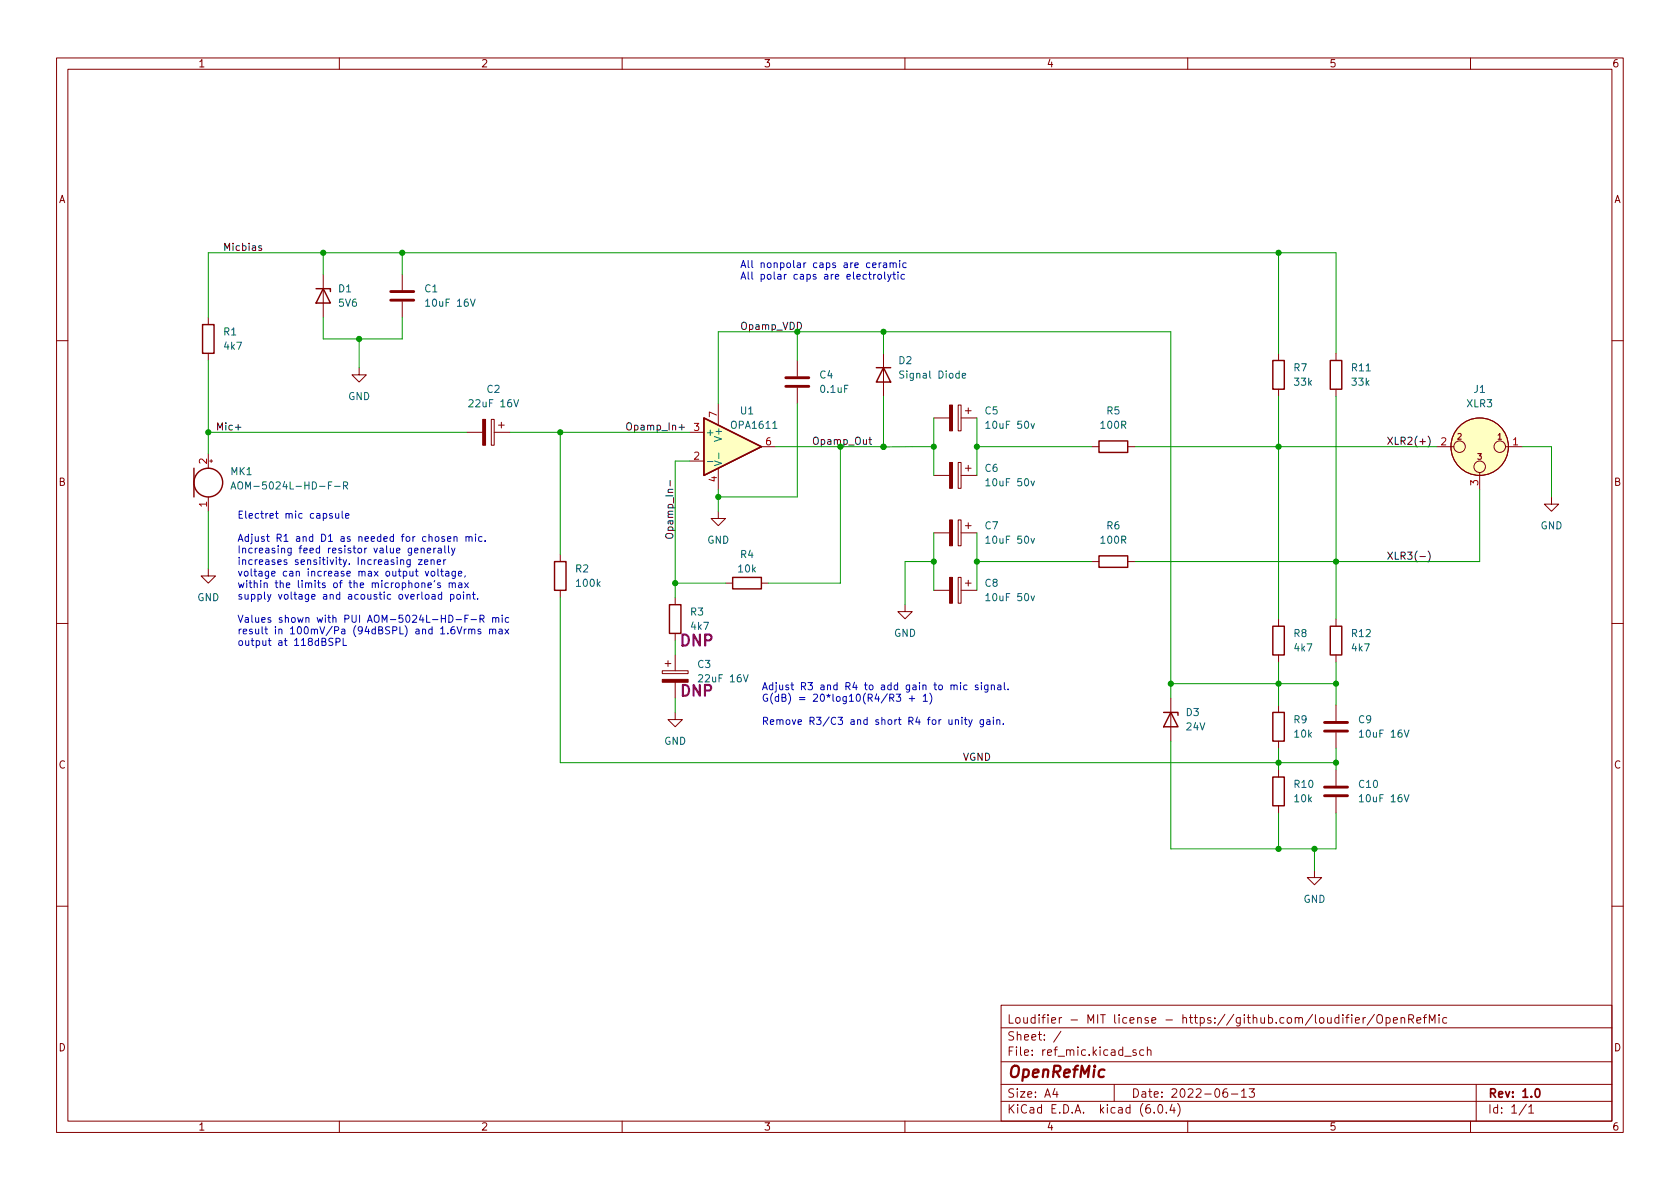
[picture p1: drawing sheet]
<svg xmlns="http://www.w3.org/2000/svg" width="297mm" height="210mm" viewBox="0 0 297 210" stroke-linecap="round" stroke-linejoin="round" font-family="sans-serif">
<g fill="none" stroke="#840000" stroke-width=".18">
<path d="M10 10.2h277v190.1h-277zM12 12.2h273v186.1h-273zM60 10.2v2M110 10.2v2M160 10.2v2M210 10.2v2M260 10.2v2M36.8 56.1v1.3M57.1 48.5v7.6M71.1 48.5v2.8M71.1 53.3v2.8M10 60.2h2"/>
<path d="M36.8 62.5v1.2M63.5 65v1.3h1.3l-1.3 1.3-1.3-1.3h1.3M82.5 76.4h2.8M86.9 74.2h.5v4.5h-.5zM87.4 76.4h2.8M88.1 75.2h1.1M88.6 74.7v1M121.9 76.4h2.6M127 71.4v3.8M134.6 79h2.6M141 63.7v2.8M141 68.6v2.8"/>
<path d="M156.2 62.5v7.6M165.1 73.9h2.8M169.4 71.6h.5v4.6h-.5zM169.9 73.9h2.8M170.7 72.6h1M171.2 72.1v1M193 79h1.3M199.4 79h1.3M226.1 62.5v1.2M226.1 68.8v1.3M236.2 62.5v1.2M236.2 68.8v1.3"/>
<path d="M254 79h3M266.2 79h3M285 60.2h2M36.8 80.3v2.5M36.8 87.9v2.5M37.1 81.5h.5M37.3 81.3v.5M99.1 98v1.3M121.9 81.5h2.6M127 90.4v1.3h1.3l-1.3 1.3-1.3-1.3h1.3M127 82.8v3.8M165.1 84.1h2.8"/>
<path d="M165.1 94.2h2.8M169.4 81.8h.5v4.6h-.5zM169.4 91.9h.5v4.6h-.5zM169.9 84.1h2.8M169.9 94.2h2.8M170.7 82.8h1M170.7 93h1M171.2 82.3v1M171.2 92.5v1M193 99.3h1.3M199.4 99.3h1.3M261.6 83.6v3"/>
<path d="M274.3 87.9v1.2h1.3l-1.3 1.3-1.3-1.3h1.3M10 110.2h2M36.8 100.6v1.2h1.3l-1.3 1.3-1.2-1.3h1.2M99.1 104.4v1.3M117.1 118.6h4.6v.5h-4.6zM117.6 117.3h1M118.1 116.8v1.1M119.4 105.7v1.2M119.4 112v1.3M119.4 115.8v2.8M128.3 103.1h1.2M134.6 103.1h1.3"/>
<path d="M160 106.9v1.3h1.3l-1.3 1.2-1.3-1.2h1.3M165.1 104.4h2.8M169.4 102.1h.5v4.6h-.5zM169.9 104.4h2.8M170.7 103.1h1M171.2 102.6v1M226.1 109.5v1.2M226.1 115.8v1.3M236.2 109.5v1.2M236.2 115.8v1.3M285 110.2h2M119.4 126v1.2h1.2l-1.2 1.3-1.3-1.3h1.3"/>
<path d="M119.4 120.6v2.8M207 123.4v7.7M226.1 124.7v1.3M226.1 131.1v1.2M226.1 136.1v1.3M236.2 124.7v2.8M236.2 129.5v2.8M236.2 136.1v2.8M226.1 142.5v1.3M232.4 153.9v1.3h1.3l-1.3 1.3-1.3-1.3h1.3M236.2 141v2.8M10 160.2h2"/>
<path d="M177 177.8h108v20.5h-108zM237.9 179.9h.6M238.5 179.4l-.4 .2v1.3M239 179.4v.2M239 179.9v1M241 179.9v1M241.4 179.9l-.3 .1-.1 .2M243 179.4l-1.3 1.9M243.5 179.6a.5 .5 0 0 1 .6-.2 .5 .5 0 0 1 .3 .5v.5a.5 .5 0 0 1-.5 .6 .5 .5 0 0 1-.5-.6zM245.1 179.9v1.5M247.7 179.9v1M251.6 179.9h.6"/>
<path d="M252.2 179.4l-.3 .2v1.3M254.4 179.4v.2M254.4 179.9v1M285 160.2h2M60 198.3v2M110 198.3v2M160 198.3v2M177 194.8h108M177 191.8h108M177 187.8h108M177 181.8h108M186.5 192.5l-.4 1h1"/>
<path d="M186.9 193v1M187.6 182.4l-1.3 1.9M197 191.8v3M198.9 186.8h1.1M200.9 185.7l-.4-.1-.2 .2 .1 .3 .5 .1v.4h-.6M202.2 185.7l-.4-.1-.3 .3v.4l.1 .3h.6M202.9 185.8l.2-.2 .3 .1 .1 .9M202.9 185.1v1.5M204.1 196.7v.1M204.9 195.4l.2-.1a.81 .81 0 0 1 .6 .7 .81 .81 0 0 1-.3 .8h-.2a.81 .81 0 0 1-.6-.6 .81 .81 0 0 1 .3-.8zM206.2 196.7v.1M207.2 195.3l-.3 1h.9"/>
<path d="M207.6 195.8v1M208.2 195.1a1.72 1.72 0 0 1 0 2.3M210 198.3v2M216.9 192.5a.59 .59 0 0 0-.7 .7v.5l.2 .3h.4l.2-.1 .1-.5-.2-.2-.4-.1-.3 .3M217.7 193.5h1.2M219.5 193l.4-.5v1.5M219.5 194h.9M220.9 192.5h.9l-.5 .6 .4 .1v.7l-.2 .1h-.4l-.2-.1M239.6 180.4l.8-.1-.1-.3-.4-.1-.3 .2 .1 .8h.6M245.1 180l.4-.1 .3 .3v.4l-.2 .3h-.5M246.4 180.4l.7-.1-.1-.3-.4-.1-.2 .2v.8h.6M247.7 180.1l.2-.2 .4 .1 .1 .9"/>
<path d="M249.1 180.2l.7-.1 .1-.2v-.3l-.3-.2h-.5v1.5M249.4 180.2l.5 .7M250.5 180.4l.7-.1-.1-.3-.4-.1-.2 .2 .1 .8h.5M252.7 180.9v-1.5l.5 1.1 .5-1.1v1.5M255.8 180l-.4-.1-.3 .3v.4l.1 .3h.6M260 198.3v2M261 191.8v6.5M269.9 195.3l-1.3 1.9M270.3 195.8l.4-.5v1.5M270.3 196.8h.9"/>
<circle cx="258.1" cy="79" r="1.02"/>
<circle cx="261.6" cy="79" r="5.1"/>
<circle cx="265.2" cy="79" r="1.02"/>
<circle cx="261.6" cy="82.5" r="1.02"/>
</g>
<path d="M271.6 192.6l.2-.1a.82 .82 0 0 1 .6 .7 .82 .82 0 0 1-.3 .8h-.2a.81 .81 0 0 1-.6-.6 .81 .81 0 0 1 .3-.8z" fill="none" stroke="#840000" stroke-width=".3"/>
<g fill="none" stroke="#840000" stroke-width=".25">
<path d="M35.8 57.4h2v5.1h-2zM55.9 51h2.5v.6M57.1 51l1.3 2.6h-2.5zM124.5 73.9l10.1 5.1-10.1 5.1zM154.9 65h2.6M156.2 65l1.3 2.6h-2.6zM194.3 78h5.1v2h-5.1zM225 63.7h2.1v5.1h-2.1zM235.2 63.7h2v5.1h-2zM34.3 82.8v5.1M98 99.3h2.1v5.1h-2.1zM194.3 98.3h5.1v2h-5.1z"/>
<path d="M118.4 106.9h2v5.1h-2zM129.5 102.1h5.1v2h-5.1zM225 110.7h2.1v5.1h-2.1zM235.2 110.7h2v5.1h-2zM205.7 126h2.6v.5M207 126l1.3 2.5h-2.6zM225 137.4h2.1v5.1h-2.1zM225 126h2.1v5.1h-2.1z"/>
<circle cx="36.8" cy="85.3" r="2.54"/>
</g>
<g fill="#840000" stroke="#840000" stroke-width=".18">
<path d="M167.9 102.1h.5v4.6h-.5z"/>
<path d="M167.9 81.8h.5v4.6h-.5z"/>
<path d="M117.1 120.1h4.6v.5h-4.6z"/>
<path d="M167.9 71.6h.5v4.6h-.5z"/>
<path d="M167.9 91.9h.5v4.6h-.5z"/>
<path d="M85.3 74.2h.6v4.5h-.6z"/>
</g>
<g fill="none" stroke="#006464" stroke-width=".18">
<path d="M75.3 53.3l.3-.4v1.3M75.3 54.2h.7M83.2 52.9l.4 1.3 .4-1.3M90.8 70.7l.5 1.2 .4-1.2M170.1 66.4l.6-.1v-.2l-.4-.1-.2 .2 .1 .6h.5M174.3 74.8l.4-.3v1.3M174.3 75.8h.7M182.3 74.9l.3 .9 .3-.9M40.8 86.5l.5-1.3 .4 1.3M41 86.1h.6M42.2 85.3l.2-.1a.43 .43 0 0 1 .5 .4v.5a.42 .42 0 0 1-.4 .4 .42 .42 0 0 1-.5-.4v-.5zM59.2 86h.9"/>
<path d="M60.7 85.9l.6-.1 .2-.2-.1-.3-.7-.1v1.3M61 85.9l.5 .6M125.1 81.6h1M126.3 81.5l1.3 .4-1.3 .4M127.1 80.1v1M174.3 85l.4-.4v1.3M174.3 95.2l.4-.4v1.3M174.3 85.9h.7M174.3 96.1h.7M182.3 85.1l.3 .8 .3-.8M182.3 95.2l.3 .9 .3-.9M131.4 119.3l.5 1.3 .4-1.3"/>
<path d="M174.3 105.3l.4-.3v1.2M174.3 106.2h.7M182.3 105.4l.3 .8 .3-.8M240.4 129.5l.3-.4v1.3M240.4 130.4h.7M248.3 129.1l.4 1.3 .4-1.3M240.4 140.9l.3-.4v1.3M240.4 141.8h.7M248.3 140.5l.4 1.3 .4-1.3"/>
</g>
<path d="M69.1 53.1h4.1M69.1 51.6h4.1M138.9 68.3h4.1M138.9 66.8h4.1M234.2 129.3h4.1M234.2 127.8h4.1M234.2 139.2h4.1M234.2 140.7h4.1" fill="none" stroke="#840000" stroke-width=".51"/>
<g fill="#ffffc2" stroke="#ffffc2" stroke-width=".18">
<path d="M124.5 73.9l10.1 5.1-10.1 5.1z"/>
<circle cx="261.6" cy="79" r="5.1"/>
</g>
<path d="M46.2 43.5l-.3-.1-.2 .2 .1 .2 .4 .1v.3h-.5M41.6 75.6h1M120.1 75.6h.9M120.5 75.1v.9M153.6 77.7h.5M153.8 77.3v1.1l.3 .2M252.5 77.1a1.46 1.46 0 0 1 0 2M118.5 85v.9M251.1 98.4h.9M252.5 97.4a1.46 1.46 0 0 1 0 2" fill="none" stroke="#0f0f0f" stroke-width=".18"/>
<g fill="none" stroke="#0000c2" stroke-width=".18">
<path d="M153.6 48.5h.4M153.7 48.1v1.1l.3 .2M154.3 46.9l.6-.1-.1-.3h-.3l-.2 .2 .1 .6h.4M154.5 48.5v.9M154.8 48.5l-.3 .3M155.3 48.6l.3-.1 .3 .3v.3l-.3 .3-.3-.1-.1-.2zM155.4 46.5v.8M155.8 46.5l-.4 .2M156.2 46.5h.5l.1 .8M156.4 48.1v1.1l.2 .2M156.8 46.8h-.5l-.1 .2 .1 .3h.5M157 48.5l.3 .9"/>
<path d="M157.4 46.6l.2-.1h.3v.8M157.4 46.5v.8M157.6 48.5l-.5 1.2-.1 .1M157.9 48.5h.4M157.9 46.7l.2-.2h.3l.1 .8M158 48.1v1.1l.3 .2M158.8 48.1v.1M158.8 48.5v.9M159.1 46.1v.1M159.1 46.5v.8M159.9 48.6l-.3-.1-.3 .3 .1 .5h.5M160.2 46.5h-.3l-.3 .2 .1 .6h.5"/>
<path d="M58.7 90.9l-.3-.1-.1 .2v.2l.4 .1v.3h-.4M59.3 90.8l.1 .8h.3l.2-.1M59.9 90.8v.8M60.5 90.4v1.1l.2 .1M61.1 91.2l.6-.1-.1-.2-.3-.1-.2 .2 .1 .6h.4M72.5 99v1l-.2 .2h-.3M72.5 99h-.3l-.3 .2 .1 .6h.5M73.3 97.4l.6-.2v-.2l-.4-.1-.2 .2 .1 .6h.5M74 99h.6l-.6 .8h.6M74.5 97.1l.1-.2 .3 .1 .1 .8M74.5 96.9v.9M75.1 99.4l.6-.1-.1-.3h-.4l-.1 .2v.6h.5"/>
<path d="M75.6 97.4l.6-.2-.1-.2-.4-.1-.1 .2v.6h.5M76.2 99.1l.2-.1h.3l.1 .8M76.2 99v.8M76.7 96.9v.9M77.1 94.9h.3l.2 .2v.4l-.2 .2h-.3l-.2-.2zM77.1 96.9l-.4 .3M77.3 99.4l.6-.1-.1-.3h-.3l-.2 .2 .1 .6h.4M77.5 97h.5v.8M78 97.2l-.4 .1-.2 .2 .2 .3 .4-.1M78.5 99v.8M78.6 94.9h-.3l-.2 .2 .1 .2 .4 .1v.3h-.5M78.6 96.5v1.1l.2 .2"/>
<path d="M78.8 99l-.3 .2M79.1 95.3l.6-.1v-.3h-.4l-.2 .2 .1 .6h.5M79.3 96.5v1.1l.2 .2M79.8 96.9l.3 .9M80.3 95l.1-.1h.4v.8M80.3 94.9v.8M80.4 96.9l-.4 1.2-.2 .1M82.4 95l.2-.1h.3v.8M82.4 94.9v.8M82.9 95.1l.2-.2h.3l.1 .8M84.1 94.5v.1M84.1 94.9v.8"/>
<path d="M85.2 94.9h-.3l-.3 .2 .1 .6h.5M85.8 95.6v.1M58.9 112.9h-.5l-.2 .1v.4l.5 .2 .2 .3-.3 .2h-.5M59.4 113.5h.6l.1-.2v-.3l-.7-.1v1.2M60.7 112.9v1.2h.6M74.6 103.2l.2-.1h.3v.8M74.6 103.1v.8M75.2 101l.3 .9 .3-.9M75.7 103.5l.6-.1-.1-.3h-.3l-.2 .1v.7h.5M76.3 101.1l.3-.1 .3 .3v.3l-.3 .3-.3-.1-.1-.2zM76.4 105.2h.5v.8M76.9 102.6l-.1 .3"/>
<path d="M76.9 105.4l-.4 .1-.2 .2 .2 .3 .4-.1M77.4 100.6v1.1l.2 .2M77.8 103.1h-.3l-.1 .1v.2l.4 .2v.3h-.4M77.9 101h.5M78.1 100.6v1.1l.3 .2M78.1 105.2l-.4-.1-.2 .3 .1 .5h.5M78.1 104.7v1.3M78.8 101.1h.5l.1 .8M79.4 101.3l-.5 .1-.1 .2 .1 .3 .5-.1M79.4 103.2l.2-.1h.3l.1 .8M79.4 103.1v.8M79.7 105.2l.3-.1 .3 .3-.2 .5h-.4"/>
<path d="M79.7 105.1v1.3M80 103.2l.1-.1h.3l.1 .8M80.5 101v1.1l-.2 .2-.3-.1M80.5 101.1l-.4-.1-.2 .3 .1 .5h.5M80.6 109.6h1M80.8 110.8l.4 1.3 .5-1.3M80.9 105.2l.3-.1 .2 .3v.3l-.2 .3-.3-.1-.1-.2zM81.1 101.4l.6-.1-.1-.2-.4-.1-.1 .2v.6h.5M81.1 103.1h.5l.1 .8M81.7 103.4h-.5l-.1 .2 .1 .3h.5M82 104.7v.1M82 105.1v.9"/>
<path d="M82.1 111.2v.9M82.1 103.1l.7 .8M82.2 109.4h.4M82.3 101.8l-.2 .3M82.4 111.2l-.3 .3M82.6 105.2l.1-.1 .3 .1 .1 .8M82.6 105.1v.9M82.8 108.8h-.6v1.2M82.8 103.1l-.7 .8M82.9 111.4l.1-.2 .4 .1v.8M82.9 111.2v.9M83.3 109.6h1"/>
<path d="M83.4 111.4l.2-.2 .3 .1 .1 .8M83.5 105.1h.5M83.7 104.7v1.1l.3 .2M84.4 105.8v.2M84.9 109.4h.6l.1-.2-.1-.3-.6-.1v1.2M85 111.3l-.3-.1-.2 .2 .1 .2 .4 .1v.3h-.5M85.2 109.4l.4 .6M86.6 111.4l.1-.2 .3 .1 .1 .8M86.6 111.2v.9M87.1 109.3l.2-.1 .3 .1v.7M87.1 111.4l.2-.2 .3 .1v.8M87.1 109.2v.8"/>
<path d="M87.6 109.4l.2-.2 .3 .1 .1 .7M88.3 111.3h.4l.1 .8M88.8 108.8v.1M88.8 111.5l-.4 .1-.2 .2 .2 .3 .4-.1M88.8 109.2v.8M89.3 111.2l.6 .9M89.9 109.3l-.3-.1-.3 .2 .2 .6h.4M89.9 111.2l-.6 .9M157.3 123.4h.6l.1-.2v-.3l-.7-.2v1.3M157.6 123.4l.4 .6M158.5 122.7h.7l-.4 .5 .4 .2v.5l-.2 .1-.5-.1M160.8 123.5h.9"/>
<path d="M161.2 123.1v.9M163.2 123.1l.4-.4v1.3M163.2 124h.8M164.4 122.6a1.46 1.46 0 0 1 0 1.9M168.7 121.3l.2-.2 .3 .1v.8M168.9 127.4l.2-.1h.3l.1 .8M168.9 127.3v.8M169.8 120.7v.1M169.8 121.1v.9M170.1 126.8v.2M170.1 127.3v.8M170.5 127.3h.5"/>
<path d="M170.7 126.8v1.1l.3 .2M171 121.2l-.4-.1-.2 .3 .1 .5h.5M171.3 127.3l.3 .8M171.9 127.3l-.4 1.1-.2 .1M172.9 121.2l-.3-.1-.2 .2 .1 .2 .4 .1v.3h-.5M173.5 120.7v.1M173.5 121.1v.9M173.9 127.3v1l-.3 .2h-.3M173.9 127.3h-.4l-.2 .2 .1 .5h.5M174.5 127.3h.5v.8M174.7 121.1v1.1l-.3 .2-.3-.1M174.7 121.2l-.4-.1-.2 .3 .1 .5h.5"/>
<path d="M175 127.6h-.4l-.2 .2 .2 .3 .4-.1M175.3 121.2l.2-.1 .3 .1v.8M175.3 121.1v.9M175.6 126.8v.2M175.6 127.3v.8M176.2 127.4l.2-.1h.3l.1 .8M176.2 127.3v.8M176.4 121.2h.5l.1 .8M177 121.4l-.5 .1-.1 .2 .1 .3 .5-.1M177.4 128v.1M177.6 120.7v1.1l.2 .2M178.2 121.9v.1"/>
</g>
<g fill="none" stroke="#009600" stroke-width=".18">
<path d="M36.8 56.1v-11.4h199.4v17.8M57.1 56.1v3.8h14v-3.8M57.1 44.7v3.8M63.5 59.9v5.1M71.1 44.7v3.8M141 58.7v5M156.2 58.7v3.8M226.1 44.7v17.8M36.8 63.7v16.6M36.8 76.4h45.7M90.2 76.4h31.7M99.1 76.4v21.6"/>
<path d="M127 71.4v-12.7h80v64.7M137.2 79h19M141 71.4v16.5h-14M148.6 79v24.1h-12.7M156.2 70.1v8.9h8.9M165.1 73.9v10.2M172.7 73.9v10.2M172.7 79h20.3M200.7 79h53.3M226.1 70.1v39.4M236.2 70.1v39.4M269.2 79h5.1v8.9"/>
<path d="M36.8 90.4v10.2M121.9 81.5h-2.5v24.2M127 86.6v3.8M165.1 99.3h-5.1v7.6M165.1 94.2v10.2M172.7 94.2v10.2M172.7 99.3h20.3M261.6 86.6v12.7h-60.9M99.1 105.7v29.2h137.1M119.4 103.1h8.9M119.4 113.3v2.5M226.1 117.1v7.6"/>
<path d="M236.2 117.1v7.6M119.4 123.4v2.6M207 120.9h29.2M207 131.1v19h29.2v-6.3M226.1 132.3v3.8M236.2 132.3v3.8M226.1 143.8v6.3M232.4 150.1v3.8"/>
</g>
<g fill="#009600" stroke="#009600" stroke-width=".18">
<circle cx="207" cy="120.9" r=".46"/>
<circle cx="232.4" cy="150.1" r=".46"/>
<circle cx="236.2" cy="134.9" r=".46"/>
<circle cx="226.1" cy="150.1" r=".46"/>
<circle cx="226.1" cy="134.9" r=".46"/>
<circle cx="236.2" cy="120.9" r=".46"/>
<circle cx="172.7" cy="99.3" r=".46"/>
<circle cx="165.1" cy="99.3" r=".46"/>
<circle cx="71.1" cy="44.7" r=".46"/>
<circle cx="119.4" cy="103.1" r=".46"/>
<circle cx="36.8" cy="76.4" r=".46"/>
<circle cx="57.1" cy="44.7" r=".46"/>
<circle cx="99.1" cy="76.4" r=".46"/>
<circle cx="63.5" cy="59.9" r=".46"/>
<circle cx="226.1" cy="120.9" r=".46"/>
<circle cx="226.1" cy="44.7" r=".46"/>
<circle cx="236.2" cy="99.3" r=".46"/>
<circle cx="226.1" cy="79" r=".46"/>
<circle cx="165.1" cy="79" r=".46"/>
<circle cx="172.7" cy="79" r=".46"/>
<circle cx="156.2" cy="58.7" r=".46"/>
<circle cx="156.2" cy="79" r=".46"/>
<circle cx="127" cy="87.9" r=".46"/>
</g>
<text font-size="2.8" fill="#840000" x="178" y="190.6">OpenRefMic</text>
<g font-size="2.7" fill="#840084">
<text x="120.3" y="114.3">DNP</text>
<text x="120.4" y="123.1">DNP</text>
</g>
<g font-size="2.1" fill="#840000">
<text x="178" y="184">Sheet: /</text>
<text x="178" y="181">Loudifier - MIT license - https://github.com/loudifier/OpenRefMic</text>
<text x="178" y="186.7">File: ref_mic.kicad_sch</text>
<text x="178" y="196.9">KiCad E.D.A. kicad (6.0.4)</text>
<text x="178" y="194.1">Size: A4</text>
<text x="200" y="194.1">Date: 2022-06-13</text>
<text x="263" y="194.1">Rev: 1.0</text>
<text x="263" y="196.9">Id: 1/1</text>
</g>
<g font-size="1.8" fill="#840000">
<text x="35" y="11.9">1</text>
<text x="85" y="11.9">2</text>
<text x="135" y="11.9">3</text>
<text x="185" y="11.9">4</text>
<text x="235" y="11.9">5</text>
<text x="285" y="11.9">6</text>
<text x="10.3" y="35.9">A</text>
<text x="285.3" y="35.9">A</text>
<text x="10.3" y="85.9">B</text>
<text x="285.3" y="85.9">B</text>
<text x="10.3" y="135.9">C</text>
<text x="285.3" y="135.9">C</text>
<text x="10.3" y="185.9">D</text>
<text x="285.3" y="185.9">D</text>
<text x="35" y="199.9">1</text>
<text x="85" y="199.9">2</text>
<text x="135" y="199.9">3</text>
<text x="185" y="199.9">4</text>
<text x="235" y="199.9">5</text>
<text x="285" y="199.9">6</text>
</g>
<g font-size="1.8" fill="#0f0f0f">
<text x="39.4" y="44.3">Micbias</text>
<text x="38.1" y="76.1">Mic+</text>
<text x="110.5" y="76.1">Opamp_In+</text>
<text x="245.1" y="78.6">XLR2(+)</text>
<text x="119" y="95.5" transform="rotate(-90 119 95.5)">Opamp_In-</text>
<text x="245.1" y="99">XLR3(-)</text>
<text x="170.2" y="134.5">VGND</text>
</g>
<g font-size="1.8" fill="#0000c2">
<text x="130.8" y="47.4">All nonpolar caps are ceramic</text>
<text x="130.8" y="49.4">All polar caps are electrolytic</text>
<text x="41.9" y="91.7">Electret mic capsule</text>
<text x="41.9" y="95.8">Adjust R1 and D1 as needed for chosen mic.</text>
<text x="41.9" y="97.8">Increasing feed resistor value generally</text>
<text x="41.9" y="99.9">increases sensitivity. Increasing zener</text>
<text x="41.9" y="101.9">voltage can increase max output voltage,</text>
<text x="41.9" y="104">within the limits of the microphone's max</text>
<text x="41.9" y="106">supply voltage and acoustic overload point.</text>
<text x="41.9" y="110.1">Values shown with PUI AOM-5024L-HD-F-R mic</text>
<text x="41.9" y="112.2">result in 100mV/Pa (94dBSPL) and 1.6Vrms max</text>
<text x="41.9" y="114.2">output at 118dBSPL</text>
<text x="134.6" y="122">Adjust R3 and R4 to add gain to mic signal.</text>
<text x="134.6" y="124.1">G(dB) = 20*log10(R4/R3 + 1)</text>
<text x="134.6" y="128.2">Remove R3/C3 and short R4 for unity gain.</text>
</g>
<g font-size="1.8" fill="#006464">
<text x="59.9" y="51.7">D1</text>
<text x="75.1" y="51.7">C1</text>
<text x="39.6" y="59.3">R1</text>
<text x="59.9" y="54.2">5V6</text>
<text x="75.7" y="54.2">10uF 16V</text>
<text x="39.7" y="61.8">4k7</text>
<text x="158.9" y="64.4">D2</text>
<text x="228.8" y="65.7">R7</text>
<text x="239.1" y="65.7">R11</text>
<text x="61.5" y="70.7">GND</text>
<text x="86.1" y="69.5">C2</text>
<text x="145" y="66.9">C4</text>
<text x="145.2" y="69.5">0.1uF</text>
<text x="159.6" y="66.9">Signal Diode</text>
<text x="228.9" y="68.2">33k</text>
<text x="239.1" y="68.2">33k</text>
<text x="260.6" y="69.5">J1</text>
<text x="83.4" y="72">22uF 16V</text>
<text x="124.7" y="77.1">+</text>
<text x="127.6" y="77.6" transform="rotate(-90 127.6 77.6)">V+</text>
<text x="129.5" y="75.8">OPA1611</text>
<text x="130.9" y="73.3">U1</text>
<text x="174.2" y="73.3">C5</text>
<text x="174.8" y="75.8">10uF 50v</text>
<text x="194.7" y="75.8">100R</text>
<text x="195.7" y="73.3">R5</text>
<text x="259.4" y="72">XLR3</text>
<text x="174.2" y="83.4">C6</text>
<text x="40.8" y="84">MK1</text>
<text x="43" y="86.5">AOM-5024L-HD-F-R</text>
<text x="174.8" y="86">10uF 50v</text>
<text x="174.2" y="93.6">C7</text>
<text x="195.7" y="93.6">R6</text>
<text x="272.4" y="93.6">GND</text>
<text x="101.8" y="101.2">R2</text>
<text x="125" y="96.1">GND</text>
<text x="130.6" y="101.2">10k</text>
<text x="130.9" y="98.7">R4</text>
<text x="174.8" y="96.1">10uF 50v</text>
<text x="194.7" y="96.1">100R</text>
<text x="34.9" y="106.3">GND</text>
<text x="102" y="103.8">100k</text>
<text x="174.2" y="103.8">C8</text>
<text x="174.8" y="106.3">10uF 50v</text>
<text x="122.1" y="108.8">R3</text>
<text x="122.2" y="111.4">4k7</text>
<text x="158.1" y="112.6">GND</text>
<text x="228.8" y="112.6">R8</text>
<text x="239.1" y="112.6">R12</text>
<text x="123.4" y="118.1">C3</text>
<text x="228.9" y="115.2">4k7</text>
<text x="239.1" y="115.2">4k7</text>
<text x="124" y="120.6">22uF 16V</text>
<text x="117.4" y="131.7">GND</text>
<text x="209.7" y="126.6">D3</text>
<text x="209.8" y="129.2">24V</text>
<text x="228.8" y="127.9">R9</text>
<text x="228.9" y="130.4">10k</text>
<text x="240.2" y="127.9">C9</text>
<text x="240.8" y="130.4">10uF 16V</text>
<text x="228.9" y="139.3">R10</text>
<text x="228.9" y="141.9">10k</text>
<text x="240.3" y="139.3">C10</text>
<text x="240.8" y="141.9">10uF 16V</text>
<text x="230.4" y="159.6">GND</text>
</g>
<g font-size="1.8" fill="#009600">
<text x="130.8" y="58.3">Opamp_VDD</text>
<text x="143.5" y="78.6">Opamp_Out</text>
</g>
<g font-size="1.8" fill="#a90000">
<text x="122.7" y="76.2">3</text>
<text x="126.7" y="73.8" transform="rotate(-90 126.7 73.8)">7</text>
<text x="36.6" y="82" transform="rotate(-90 36.6 82)">2</text>
<text x="122.7" y="81.3">2</text>
<text x="135.4" y="78.7">6</text>
<text x="254.8" y="78.7">2</text>
<text x="267.5" y="78.7">1</text>
<text x="36.6" y="89.6" transform="rotate(-90 36.6 89.6)">1</text>
<text x="126.7" y="85.2" transform="rotate(-90 126.7 85.2)">4</text>
<text x="261.4" y="85.8" transform="rotate(-90 261.4 85.8)">3</text>
</g>
<g font-size="1.4" fill="#840000">
<text x="257.7" y="77.7">2</text>
<text x="264.8" y="77.7">1</text>
<text x="261.2" y="81.3">3</text>
</g>
</svg>
